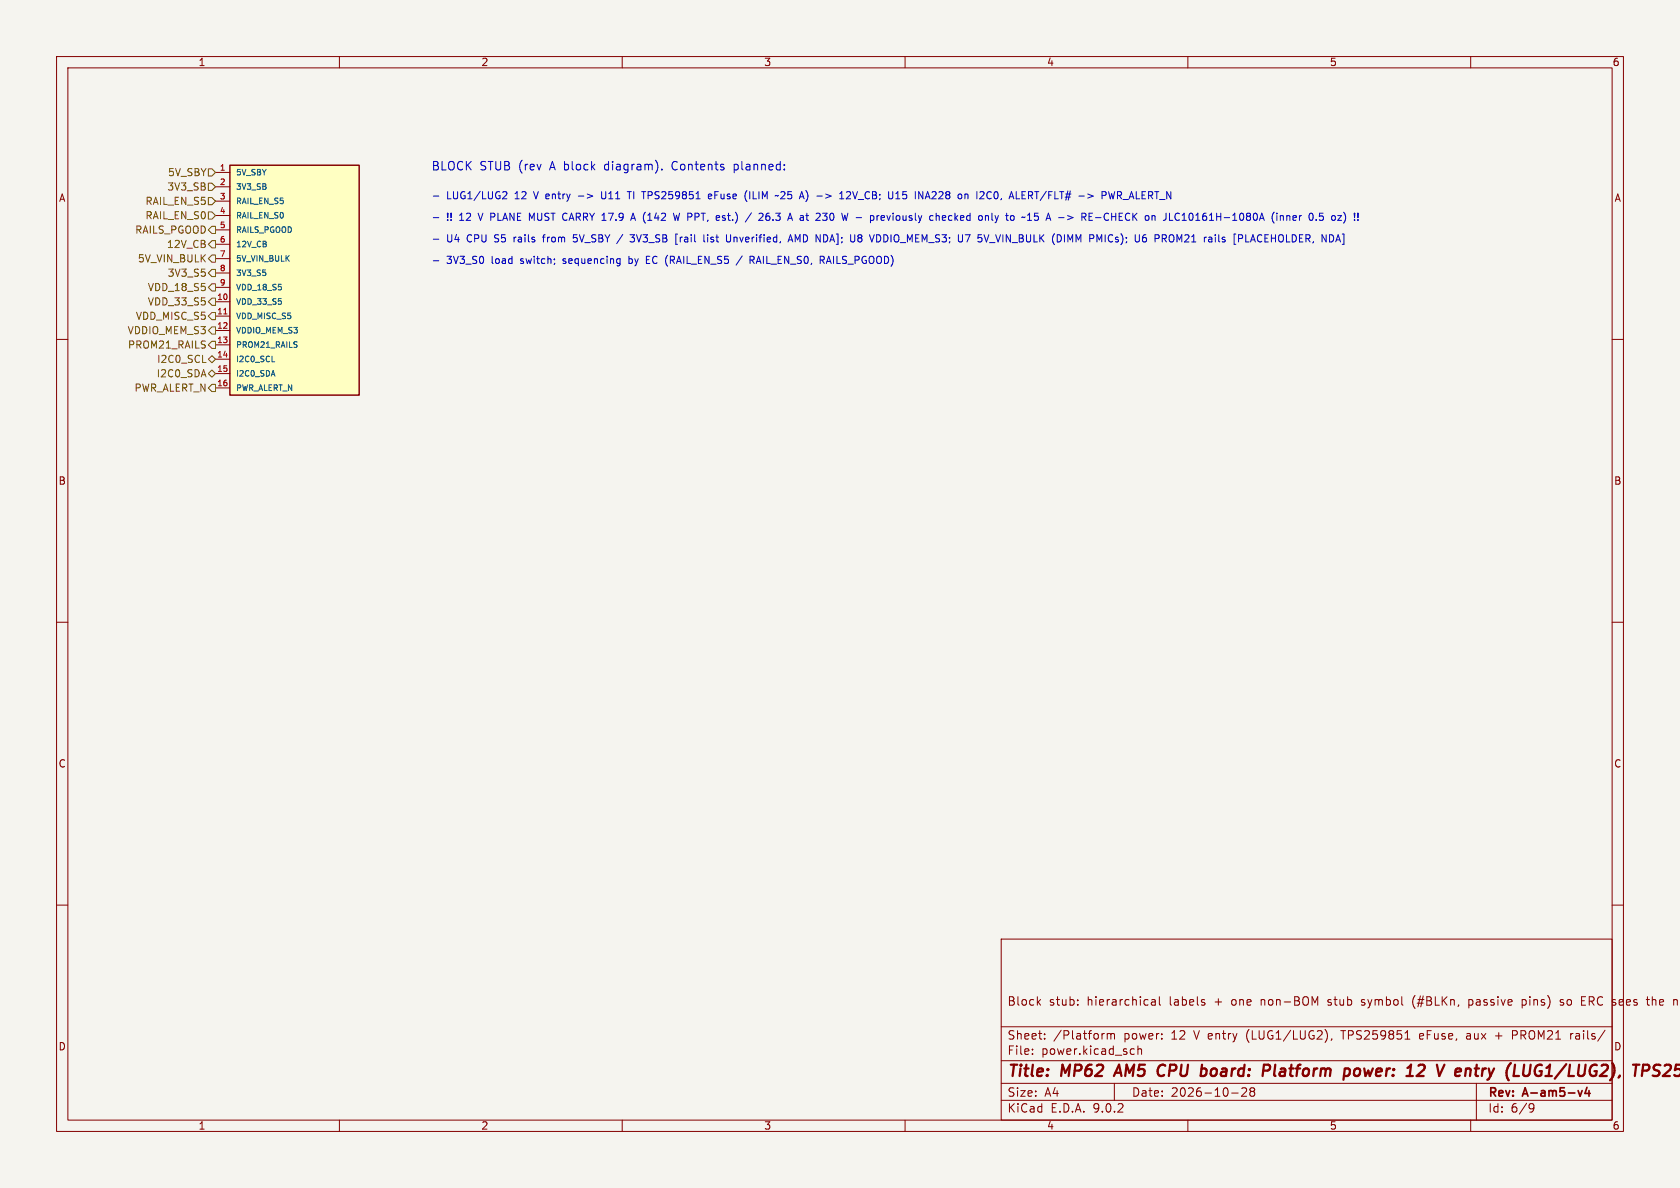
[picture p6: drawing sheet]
<svg xmlns="http://www.w3.org/2000/svg" width="297mm" height="210mm" viewBox="0 0 297 210" stroke-linecap="round" stroke-linejoin="round" font-family="sans-serif">
<path d="M0 0h297v210h-297z" fill="#f5f4ef" stroke="#f5f4ef" stroke-width=".18"/>
<g fill="none" stroke="#840000" stroke-width=".18">
<path d="M10 10h277v190h-277zM12 12h273v186h-273zM60 10v2M110 10v2M160 10v2M210 10v2M260 10v2M10 60h2M285 60h2M10 110h2M285 110h2M10 160h2"/>
<path d="M177 166h108v32h-108zM183.5 177.1l.5 .6M184 176.7l-.6 .6M190.5 177.6v.1M190.5 176.8v.1M203.6 176.8h.6v.9M204.2 177.1h-.5a.29 .29 0 0 0-.2 .3 .29 .29 0 0 0 .2 .3l.5-.1M205 176.2v1.3l.2 .2M213 177.3v.3M234.7 177.6l.2 .1M234.8 176.8v.3M240.7 177.6l.4 .1"/>
<path d="M240.9 176.7l-.2 .2 .2 .3M250.2 176a1.72 1.72 0 0 0 0 2.3M259.7 176.8h.5M259.7 177.6h.5M259.7 176.7v1.5M269.1 176.8l.4-.1 .3 .3M269.1 176.7v1.5M269.8 177.4l-.3 .3-.4-.1M276.4 176.8l-.4-.1-.2 .2 .1 .2 .5 .2v.3h-.6M279.6 177.7h.7M279.6 176.2h.7M285 160h2"/>
<path d="M292.1 176.2v1.5M292.5 176.7l-.4 .1M60 198v2M110 198v2M160 198v2M177 194.5h108M177 191.5h108M177 187.5h108M177 181.5h108M182.5 186.3v.1M182.5 185.5v.1M184.7 183.6v.1"/>
<path d="M184.7 182.8v.1M195.1 182.7h.1M195.7 182.8l.5-.1 .2 .2M195.7 182.7v1M196.4 182.9l.2-.2 .4 .1v.9M196.4 182.9v.8M197 191.5v3M200.1 185.4l.4 .1M200.5 186.3l-.4 .1M201.2 185.5l.2-.1 .3 .1 .1 .9M201.2 184.9v1.5M210 198v2"/>
<path d="M217.7 193.2h1.2M219.5 192.4l.6-.1 .2 .1 .1 .3-.9 1.1h.9M221.2 192.9l-.2-.2 .2-.4 .5 .1 .1 .2-.3 .3M221.2 192.9l-.2 .3v.5l.2 .1 .5-.1 .1-.2-.1-.4-.2-.2M221.2 192.9h.3M235.5 183.6l-.2 .3M237 182.2h.9M248.4 183.7h.8M251.5 182.7h-.3l-.2 .2v.7l.5 .1M251.7 183.1l-.7 .1M259.7 182.7l-.4 .1M259.8 183.1h-.3a.29 .29 0 0 0-.3 .3 .29 .29 0 0 0 .3 .3h.3"/>
<path d="M260 198v2M261 191.5v6.5M264.4 183.1h1.1M268.2 182.3l-.2-.1h-.6v1.5M268.2 182.8l-.2 .2h-.6M270.6 195.1l.5 .1a.99 .99 0 0 1-.4 1.4h-.2M271.2 195.7l-.3 .3h-.3M277.7 182.7v1M278.1 182.7l-.3 .1-.1 .2M278.6 183.2v.4"/>
</g>
<path d="M279.7 192.8l-.4 1M280.6 192.2l-.4 1.1h.9M280.9 192.8v1" fill="none" stroke="#840000" stroke-width=".3"/>
<g fill="none" stroke="#840000" stroke-width=".4">
<path d="M197.8 188.2l-.9 2M204.9 190.1l.3 .1 .5-.1M205.6 188.2l-.4 .1-.3 .2M224.4 188.3a.53 .53 0 0 1 0 .8M225.5 188.2l-.3 1.7 .3 .3M239.5 189.1a.52 .52 0 0 1 .6-.2 .52 .52 0 0 1 .4 .4l-.1 .5a.55 .55 0 0 1-.5 .4 .55 .55 0 0 1-.6-.4zM249.2 188.5l.3-.3-.3 2M250.8 188.4l.3-.2h.5a.45 .45 0 0 1 .3 .6l-.2 .3M257.7 188.9l.5 .1 .1 .4-1 .1M258.1 190.1l-.6 .1M259.2 188.9l-.2 1.3M259.3 189l-.1 .1"/>
<path d="M267.1 187.9l-.1 .1M271.8 188.3l.3-.1 .5 .1M272.2 189.4h.4l-.1 .6a.73 .73 0 0 1-.9 .1M292.6 188.3l.2-.1 .7 .1M292.7 189.2l.3 .1a.49 .49 0 0 1 .4 .5 .49 .49 0 0 1-.5 .4h-.5M294.3 188.4l.3-.2h.5a.45 .45 0 0 1 .3 .6l-.1 .3-1.3 1.1h1.2M296 190l.3 .2h.4l.3-.2M297.1 188.2h-.8l-.2 1 .3-.2 .7 .1M297.1 190h-.1"/>
</g>
<path d="M40.6 29.2h22.9v40.7h-22.9z" fill="#ffffc2"/>
<path d="M40.6 29.2h22.9v40.7h-22.9z" fill="none" stroke="#840000" stroke-width=".25"/>
<g fill="none" stroke="#840000" stroke-width=".18">
<path d="M38.1 30.5h2.5M38.1 33h2.5M38.1 35.6h2.5M38.1 38.1h2.5M38.1 40.6h2.5M38.1 43.2h2.5M38.1 45.7h2.5M38.1 48.3h2.5M38.1 50.8h2.5M38.1 53.3h2.5M38.1 55.9h2.5M38.1 58.4h2.5"/>
<path d="M38.1 61h2.5M38.1 63.5h2.5M38.1 66h2.5M38.1 68.6h2.5"/>
</g>
<path d="M39.6 55.5h.5" fill="none" stroke="#a90000" stroke-width=".18"/>
<path d="M48.1 64h.5" fill="none" stroke="#006464" stroke-width=".18"/>
<g fill="none" stroke="#725600" stroke-width=".18">
<path d="M36.8 32.4h.7l.6 .6-.6 .7h-.7zM36.8 37.5h.7l.6 .6-.6 .6h-.7zM36.8 34.9h.7l.6 .7-.6 .6h-.7zM36.8 29.8h.7l.6 .7-.6 .6h-.7zM37.5 57.8h.6v1.3h-.6l-.7-.7zM37.5 55.2h.6v1.3h-.6l-.7-.6zM37.5 52.7h.6v1.3h-.6l-.7-.7zM37.5 50.2h.6v1.2h-.6l-.7-.6zM37.5 47.6h.6v1.3h-.6l-.7-.6zM37.5 45.1h.6v1.3h-.6l-.7-.7zM37.5 42.5h.6v1.3h-.6l-.7-.6zM37.5 40h.6v1.3h-.6l-.7-.7z"/>
<path d="M35.8 64.1h.6M36.8 66l.7-.6 .6 .6-.6 .7zM37.5 67.9h.6v1.3h-.6l-.7-.6zM37.5 62.9l.6 .6-.6 .6-.7-.6zM37.5 60.3h.6v1.3h-.6l-.7-.6z"/>
</g>
<g fill="none" stroke="#0000c2" stroke-width=".18">
<path d="M76.6 34.7h1M76.6 38.5h1M89.1 33.9h.4l.1 .3-.8 .9h.8M102.2 34.7h1M106.4 33.9v1l.1 .2h.3M110.9 33.9h.7M111.3 33.9v1.2M111.5 39l.4-1.3 .4 1.3M111.6 38.6h.6M117 29.9v.1M119.1 37.7l.3 1.3 .2-1 .2 1 .3-1.3M125.2 34.7l.6-.1v-.2l-.4-.1-.2 .2 .1 .6h.5"/>
<path d="M127.7 38.9h.5M127.8 38.5l.4 .1M127.8 38.2h.4M129.8 29v1.5M129.8 30h.1M129.9 29l-.1 .1M132.5 33.9v1.2M132.8 37.6l-1 1.7M135.4 38.4l.2-.2h.3l.2 .2M136 37.7h-.4a.86 .86 0 0 0 0 1.3l.4-.1 .1-.2M138.5 33.9l-.5 .1M138.7 34.4l-.7 .7h.8"/>
<path d="M141.5 38.5v.4M142.5 33.8a1.49 1.49 0 0 1 0 1.8M144.4 34.7h1M146 34.3l.9 .4-.9 .3M146.8 37.8l-.1 .4 .1 .6M148.4 35.1h.8M148.7 34.1l.1-.2v1.2M149.7 34l.4-.1 .3 .3-.8 .9h.8M151.4 38.5h.9M155.8 38.9h.5M155.8 38.2l.4-.1 .2 .3-.6 .1M156.8 38.1l.3 .9"/>
<path d="M158.4 35.1h.7M158.5 34.2l.2-.3v1.2M163.6 35.1l.4-1.2 .4 1.2M163.7 34.8h.6M166.6 38.5l.6-.1-.1-.2-.3-.1-.2 .2 .1 .6h.4M167.7 38.2v.6M171.1 34.4v.7M174.9 33.9l.3 .1M175.2 35l-.3 .1M175.4 38.8l.1 .2M175.9 38.1l.3 .9M176.2 39l-.3 .4"/>
<path d="M176.5 38.1l-.3 .9M180.7 34.5h.4M180.8 38.4l.2 .1 .2-.1M181.3 33.9h-.6v1.2h.6M188.7 38.1l1 .4-1 .3M192.3 34.3l1 .4-1 .3M193.7 38.5h1M195.9 37.7a.59 .59 0 0 0-.7 .6 .59 .59 0 0 0 .7 .6M197.1 33.9l-.3 1.2-.3-.9M197.9 34.5l.4 .6M198.3 34.1l-.3-.2h-.4v1.2M198.3 34.3l-.3 .2h-.4"/>
<path d="M206.7 37.7v1.3h.7M210.3 38.7l.2 .3 .2-.1M210.7 37.7h-.2l-.2 .2M227.5 38.2l.2-.1 .3 .1v.8M227.5 38.1v.9M228.6 38.5l.6-.1-.1-.2-.3-.1-.2 .2v.6h.5M229.7 38.1v.9M230.1 38.1l-.4 .3M235.7 38.1l.3 .1 .1 .2-.1 .4-.3 .2M236.5 38.1h.7l-.7 .9h.7M76.6 42.3h1M76.6 46.1h1"/>
<path d="M95.9 41.9h.5M96.1 41.6v1.2M101.3 42.6l.5 .2M102 41.5h-.6l-.1 .6 .5-.1M109.5 45.7l.1 .1M109.6 45.7v1.1l-.1 .1M109.6 46.5l-.1 .1M110.1 41.4l-1.1 1.7M111.2 45.3v1.3M111.2 46.5l.1 .1M111.3 45.7l-.1 .1M111.4 41.5h.8l-.5 .5h.3l.2 .2"/>
<path d="M112.2 42.5l-.3 .3-.5-.2M114.3 45.9h.4M114.9 45.3h-.6v1.3h.6M119.5 43.2h.3M119.5 41.4h.3M120.3 41.9v.9M120.4 42l-.1 .2M124.4 41.5v1.1l.2 .2M125.1 41.5v.1M125.1 41.9v.9M129.2 41.5v1l-.2 .2-.3 .1M129.8 41.9v.9"/>
<path d="M129.8 42h.1M131.2 45.2l-1.1 1.7M132.6 45.3h.5l.2 .2-.1 .4-.6 .1M132.9 46l.4 .6M139.3 42.8l.4-1.3 .5 1.3M139.4 42.4h.6M141 42.4l-.4-.9v1.3M145.3 46l.4 .6M145.5 45.3l.2 .2v.4l-.2 .1M146.5 45.3l-.4 1.3M151.7 41.7l.2-.2h.2l.3 .2M151.7 42.5l.2 .3 .4-.1 .1-.2"/>
<path d="M151.7 41.8l.2 .2M151.9 42h.2M151.9 42l-.2 .3M152.1 42l.3 .3M152.4 41.8l-.3 .2M155.6 41.7l.1 .3-.1 .6M170.6 41.5h.9l-.6 1.3M174.9 42.9h1M189.2 42.4l-.4-.9v1.3M195.4 41.5v1.3M207 41.5a.43 .43 0 0 1 .5 .4v.4a.43 .43 0 0 1-.5 .5M215.5 42.7l.1 .1"/>
<path d="M216.1 42.7h.4M216.5 42l-.3-.1-.1 .2v.2l.4 .1M220.2 42.8h.6M221.1 42.8l.4-1.3 .4 1.3M221.2 42.4h.6M237.3 41.4h.3v1.8h-.3"/>
</g>
<g font-size="2.8" fill="#840000">
<text x="178" y="190.9">Title:</text>
<text x="187.7" y="190.9">MP62</text>
<text x="198.1" y="190.9">AM5</text>
<text x="206.3" y="190.9">CPU</text>
<text x="214.7" y="190.9">board:</text>
<text x="226.5" y="190.9">Platform</text>
<text x="241.7" y="190.9">power:</text>
<text x="253.6" y="190.9">12</text>
<text x="259.7" y="190.9">V entry</text>
<text x="273.5" y="190.9">(LUG1/LUG2),</text>
</g>
<g font-size="2.1" fill="#0000c2">
<text x="76.2" y="30.2">BLOCK</text>
<text x="84.8" y="30.2">STUB (rev</text>
<text x="97.4" y="30.2">A block</text>
<text x="107.3" y="30.2">diagram).</text>
<text x="119.4" y="30.2">Contents</text>
<text x="130.4" y="30.2">planned:</text>
</g>
<g font-size="2.1" fill="#840000">
<text x="178" y="178">Block</text>
<text x="185.4" y="178">stub:</text>
<text x="192.2" y="178">hierarchical</text>
<text x="206.9" y="178">labels</text>
<text x="215" y="178">+</text>
<text x="218.1" y="178">one</text>
<text x="223.4" y="178">non-BOM</text>
<text x="235.5" y="178">stub</text>
<text x="241.5" y="178">symbol</text>
<text x="250.7" y="178">(#BLKn,</text>
<text x="260.8" y="178">passive</text>
<text x="270.4" y="178">pins)</text>
<text x="277.3" y="178">so</text>
<text x="281.2" y="178">ERC</text>
<text x="286.8" y="178">sees</text>
<text x="293.1" y="178">the</text>
<text x="178" y="184">Sheet:</text>
<text x="186.2" y="184">/Platform</text>
<text x="198.7" y="184">power:</text>
<text x="207.3" y="184">12</text>
<text x="211.4" y="184">V entry</text>
<text x="220.9" y="184">(LUG1/LUG2),</text>
<text x="237.9" y="184">TPS259851</text>
<text x="251.8" y="184">eFuse,</text>
<text x="260.3" y="184">aux</text>
<text x="265.5" y="184">+</text>
<text x="268.7" y="184">PROM21</text>
<text x="279.1" y="184">rails/</text>
<text x="178" y="186.7">File:</text>
<text x="184.1" y="186.7">power.kicad_sch</text>
<text x="178" y="196.9">KiCad</text>
<text x="178" y="194.1">Size:</text>
<text x="184.7" y="194.1">A4</text>
<text x="185.7" y="196.9">E.D.A.</text>
<text x="193.3" y="196.9">9.0.2</text>
<text x="200" y="194.1">Date:</text>
<text x="207" y="194.1">2026-10-28</text>
<text x="263" y="194.3">Rev:</text>
<text x="263" y="196.9">Id:</text>
<text x="267.1" y="196.9">6/9</text>
<text x="269.4" y="194.3">A-am5-v4</text>
</g>
<g font-size="1.8" fill="#840000">
<text x="35" y="11.9">1</text>
<text x="85" y="11.9">2</text>
<text x="135" y="11.9">3</text>
<text x="185" y="11.9">4</text>
<text x="235" y="11.9">5</text>
<text x="285" y="11.9">6</text>
<text x="10.3" y="35.9">A</text>
<text x="285.3" y="35.9">A</text>
<text x="10.3" y="85.9">B</text>
<text x="285.3" y="85.9">B</text>
<text x="10.3" y="135.9">C</text>
<text x="285.3" y="135.9">C</text>
<text x="10.3" y="185.9">D</text>
<text x="285.3" y="185.9">D</text>
<text x="35" y="199.9">1</text>
<text x="85" y="199.9">2</text>
<text x="135" y="199.9">3</text>
<text x="185" y="199.9">4</text>
<text x="235" y="199.9">5</text>
<text x="285" y="199.9">6</text>
</g>
<g font-size="1.8" fill="#725600">
<text x="29.5" y="33.9">3V3_SB</text>
<text x="29.6" y="31.3">5V_SBY</text>
<text x="23.8" y="41.5">RAILS_PGOOD</text>
<text x="25.6" y="39">RAIL_EN_S0</text>
<text x="25.6" y="36.4">RAIL_EN_S5</text>
<text x="24.3" y="46.6">5V_VIN_BULK</text>
<text x="29.4" y="44">12V_CB</text>
<text x="26" y="51.7">VDD_18_S5</text>
<text x="29.5" y="49.1">3V3_S5</text>
<text x="22.5" y="59.3">VDDIO_MEM_S3</text>
<text x="23.9" y="56.7">VDD_MISC_S5</text>
<text x="26" y="54.2">VDD_33_S5</text>
<text x="22.5" y="61.8">PROM21_RAILS</text>
<text x="27.7" y="64.4">I2C0_SCL</text>
<text x="23.7" y="69.4">PWR_ALERT_N</text>
<text x="27.6" y="66.9">I2C0_SDA</text>
</g>
<g font-size="1.8" fill="#0000c2">
<text x="78.9" y="35.3">LUG1/LUG2</text>
<text x="91.1" y="35.3">12</text>
<text x="94.7" y="35.3">V entry</text>
<text x="102.9" y="35.3">-&gt;</text>
<text x="107.2" y="35.3">U11</text>
<text x="112.1" y="35.3">TI TPS259851</text>
<text x="126.7" y="35.3">eFuse</text>
<text x="133.3" y="35.3">(ILIM</text>
<text x="139" y="35.3">~25</text>
<text x="146.6" y="35.3">-&gt;</text>
<text x="151" y="35.3">12V_CB;</text>
<text x="159.7" y="35.3">U15</text>
<text x="164.7" y="35.3">INA228</text>
<text x="172.5" y="35.3">on</text>
<text x="176" y="35.3">I2C0,</text>
<text x="182" y="35.3">ALERT/FLT#</text>
<text x="194.4" y="35.3">-&gt;</text>
<text x="198.7" y="35.3">PWR_ALERT_N</text>
<text x="78.9" y="39.1">!!</text>
<text x="81.3" y="39.1">12</text>
<text x="84.9" y="39.1">V PLANE MUST CARRY 17.9</text>
<text x="112.9" y="39.1">A (142</text>
<text x="120.8" y="39.1">W PPT,</text>
<text x="128.7" y="39.1">est.)</text>
<text x="134.2" y="39.1">/</text>
<text x="136.7" y="39.1">26.3</text>
<text x="142.1" y="39.1">A at</text>
<text x="147.4" y="39.1">230</text>
<text x="152.2" y="39.1">W -</text>
<text x="157.6" y="39.1">previously</text>
<text x="168.3" y="39.1">checked</text>
<text x="177.1" y="39.1">only</text>
<text x="182.2" y="39.1">to</text>
<text x="185.3" y="39.1">~15</text>
<text x="189.8" y="39.1">A -&gt;</text>
<text x="196.3" y="39.1">RE-CHECK</text>
<text x="207.8" y="39.1">on</text>
<text x="211.3" y="39.1">JLC10161H-1080A</text>
<text x="230.6" y="39.1">(inner</text>
<text x="237.4" y="39.1">0.5</text>
<text x="78.9" y="42.9">U4</text>
<text x="78.9" y="46.7">3V3_S0</text>
<text x="82.7" y="42.9">CPU</text>
<text x="87" y="46.7">load</text>
<text x="87.7" y="42.9">S5</text>
<text x="91.3" y="42.9">rails</text>
<text x="92.3" y="46.7">switch;</text>
<text x="96.7" y="42.9">from</text>
<text x="100" y="46.7">sequencing</text>
<text x="102.2" y="42.9">5V_SBY</text>
<text x="111.8" y="46.7">by</text>
<text x="112.7" y="42.9">3V3_SB</text>
<text x="115.1" y="46.7">EC (RAIL_EN_S5</text>
<text x="120.8" y="42.9">[rail</text>
<text x="126.1" y="42.9">list</text>
<text x="130.3" y="42.9">Unverified,</text>
<text x="131.5" y="46.7">/</text>
<text x="134" y="46.7">RAIL_EN_S0,</text>
<text x="141.5" y="42.9">AMD NDA];</text>
<text x="146.6" y="46.7">RAILS_PGOOD)</text>
<text x="152.8" y="42.9">U8</text>
<text x="156.5" y="42.9">VDDIO_MEM_S3;</text>
<text x="172.3" y="42.9">U7</text>
<text x="176" y="42.9">5V_VIN_BULK</text>
<text x="189.3" y="42.9">(DIMM</text>
<text x="196.1" y="42.9">PMICs);</text>
<text x="204.4" y="42.9">U6</text>
<text x="208.1" y="42.9">PROM21</text>
<text x="217" y="42.9">rails</text>
<text x="222.4" y="42.9">[PLACEHOLDER,</text>
</g>
<g font-size="1.4" fill="#a90000">
<text x="38.8" y="30.2">1</text>
<text x="38.8" y="32.8">2</text>
<text x="38.8" y="35.3">3</text>
<text x="38.8" y="37.8">4</text>
<text x="38.8" y="40.4">5</text>
<text x="38.8" y="42.9">6</text>
<text x="38.8" y="45.5">7</text>
<text x="38.3" y="53.1">10</text>
<text x="38.8" y="48">8</text>
<text x="38.8" y="50.5">9</text>
<text x="38.3" y="55.6">11</text>
<text x="38.3" y="58.2">12</text>
<text x="38.3" y="60.7">13</text>
<text x="38.3" y="63.2">14</text>
<text x="38.3" y="65.8">15</text>
<text x="38.3" y="68.3">16</text>
</g>
<g font-size="1.4" fill="#006464">
<text x="41.7" y="31.2">5V_SBY</text>
<text x="41.7" y="33.7">3V3_SB</text>
<text x="41.7" y="36.3">RAIL_EN_S5</text>
<text x="41.7" y="38.8">RAIL_EN_S0</text>
<text x="41.7" y="41.4">RAILS_PGOOD</text>
<text x="41.7" y="43.9">12V_CB</text>
<text x="41.7" y="46.4">5V_VIN_BULK</text>
<text x="41.7" y="49">3V3_S5</text>
<text x="41.7" y="51.5">VDD_18_S5</text>
<text x="41.7" y="54.1">VDD_33_S5</text>
<text x="41.7" y="56.6">VDD_MISC_S5</text>
<text x="41.7" y="59.1">VDDIO_MEM_S3</text>
<text x="41.7" y="61.7">PROM21_RAILS</text>
<text x="41.7" y="64.2">I2C0_SCL</text>
<text x="41.7" y="66.8">I2C0_SDA</text>
<text x="41.7" y="69.3">PWR_ALERT_N</text>
</g>
</svg>
